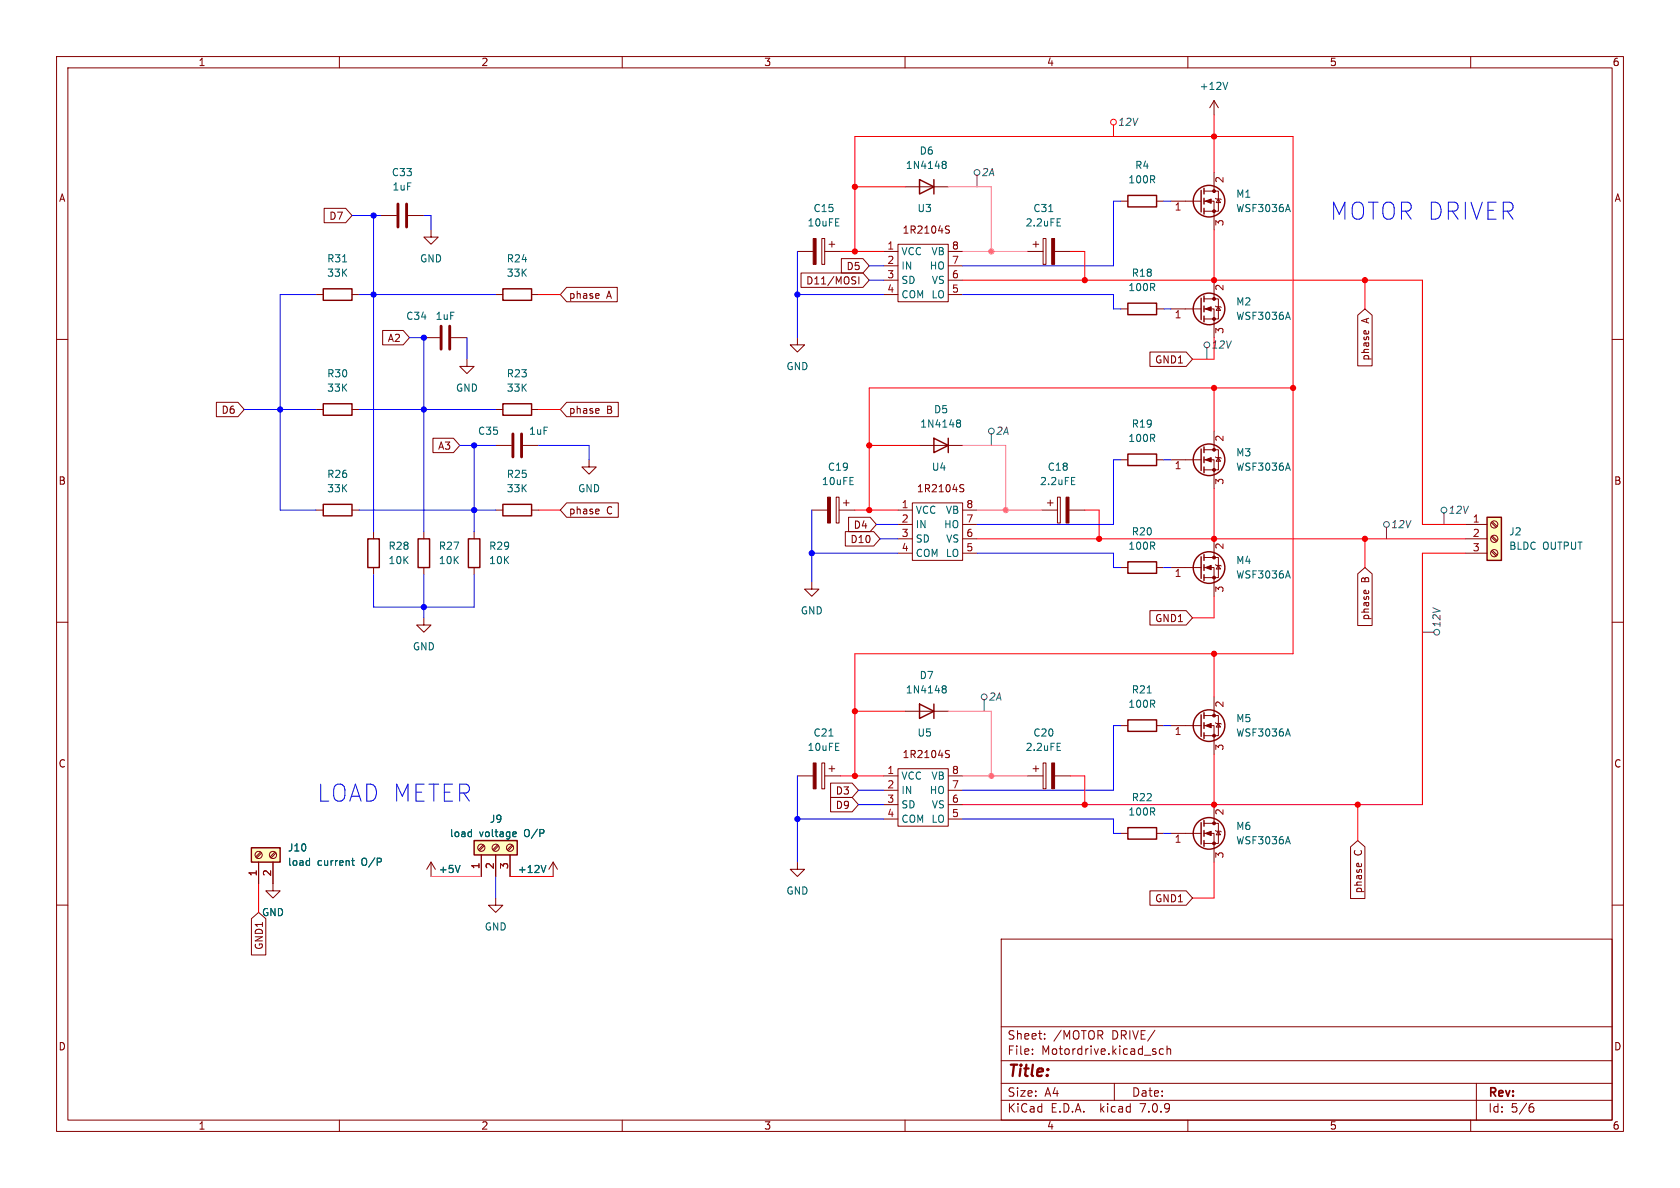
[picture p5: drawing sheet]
<svg xmlns="http://www.w3.org/2000/svg" width="297mm" height="210mm" viewBox="0 0 297 210" stroke-linecap="round" stroke-linejoin="round" font-family="sans-serif">
<g fill="none" stroke="#840000" stroke-width=".18">
<path d="M10 10h277v190h-277zM12 12h273v186h-273zM60 10v2M110 10v2M160 10v2M210 10v2M214.6 17.8v2.5M214.6 17.8l-.7 1.3M214.6 17.8l.8 1.3M260 10v2M57.3 36.8h3.8l1.1 1.3-1.1 1.3h-3.8zM67.3 38.1h2.8"/>
<path d="M72.1 38.1h2.8M160 33h7.6M198.1 35.6h1.3M204.5 35.6h1.2M207 35.6h5.3M212.9 35.6h1.7v5M212.9 33.8h2.5v3.5h-2.5M214.6 30.5v3.3M214.9 35.1l.1 .1h.8l.1 .1M215.4 35.2l.4 .6h-.8zM10 60h2M55.9 52.1h1.2"/>
<path d="M62.2 52.1h1.3M67.6 58.4h3.7l1.1 1.3-1.1 1.3h-3.7zM74.9 59.7h2.8M76.2 40.6v1.3h1.3l-1.3 1.3-1.3-1.3h1.3M79.8 59.7h2.7M87.6 52.1h1.3M94 52.1h1.2M100.2 50.8h8.9v2.5h-8.9l-1.1-1.2zM105.9 52v.2l-.6 .1M141 59.7v1.3h1.2l-1.2 1.2-1.3-1.2h1.3M141 44.5h2.8M141.6 48.3h11l1.1 1.2-1.1 1.3h-11z"/>
<path d="M145.3 42.2h.5v4.5h-.5zM145.8 44.5h2.8M146.6 43.2h1M147.1 42.7v1M148.7 45.7h3.9l1.1 1.3-1.1 1.3h-3.9zM151.1 49.6l.2 .2-.2 .4M151.1 48.9l.2 .1M151.8 48.9v1.3M156.2 52.1h2.5M156.2 44.5h2.5M156.2 47h2.5M156.2 49.5h2.5"/>
<path d="M158.7 43.2h8.9v10.1h-8.9zM167.6 52.1h2.6M167.6 44.5h2.6M167.6 47h2.6M167.6 49.5h2.6M167.9 40l-.5-.1-.2 .2v.3l.5 .3 .2 .3-.3 .2h-.5M181.6 44.5h2.8M182.6 43.2h1M183.1 42.7v1M184.4 42.2h.5v4.5h-.5zM186.4 44.5h2.8M198.1 54.6h1.3"/>
<path d="M204.5 54.6h1.2M207 54.6h5.3M212.9 54.6h1.7v5.1M212.9 52.8h2.5v3.6h-2.5M214.6 49.5v3.3M214.9 54.1l.1 .1h.8l.1 .2M215.4 54.2l.4 .7h-.8zM240 55.7l1.3-1.1 1.3 1.1v9h-2.6zM241.2 58.5l.2-.1 .1 .6M285 60h2M38.3 71.1h3.8l1.1 1.3-1.1 1.3h-3.8zM55.9 72.4h1.2"/>
<path d="M62.2 72.4h1.3M76.5 77.5h3.7l1.1 1.2-1.1 1.3h-3.7zM82.5 63.5v1.3h1.3l-1.3 1.2-1.2-1.2h1.2M87.6 72.4h1.3M87.6 78.7h2.8M92.5 78.7h2.7M94 72.4h1.2M100.2 71.1h9.1v2.6h-9.1l-1.1-1.3zM105.9 72.3v.2l-.6 .1M162.6 78.7h7.6M203.3 62.2h6.4l1.1 1.3-1.1 1.3h-6.4zM212.9 79.5h2.5v3.6h-2.5"/>
<path d="M214.6 76.2v3.3M55.9 90.2h1.2M62.2 90.2h1.3M66 94v1.3M74.9 94v1.3M83.8 94v1.3M87.6 90.2h1.3M94 90.2h1.2M100.2 88.9h9.1v2.5h-9.1l-1.1-1.2zM104.1 81.3v1.3h1.3l-1.3 1.2-1.2-1.2h1.2M105.9 90.1v.2l-.6 .1M143.5 90.2h2.8"/>
<path d="M147.8 87.9h.5v4.6h-.5zM148.3 90.2h2.8M149.1 88.9h1M149.4 94h5.1l1.1 1.3-1.1 1.2h-5.1zM149.6 88.4v1M150 91.4h3.8l1.1 1.3-1.1 1.3h-3.8zM158.7 90.2h2.6M158.7 92.7h2.6M158.7 95.3h2.6M158.7 97.8h2.6M161.3 88.9h8.9v10.2h-8.9zM170.2 90.2h2.5"/>
<path d="M170.2 92.7h2.5M170.2 95.3h2.5M170.2 97.8h2.5M170.4 85.7h-.5l-.2 .1v.4l.6 .2 .1 .3-.3 .2h-.4M184.1 90.2h2.8M185.2 88.9h1M185.7 88.4v1M186.9 87.9h.6v4.6h-.6zM189 90.2h2.8M198.1 81.3h1.3M204.5 81.3h1.2M207 81.3h5.3"/>
<path d="M212.9 81.3h1.7v5.1M212.9 98.6h2.5v3.5h-2.5M214.6 95.3v3.3M214.9 80.8l.1 .1h.8l.1 .1M214.9 99.8l.1 .1h.8l.1 .2M215.4 80.9l.4 .6h-.8zM215.4 99.9l.4 .7h-.8zM259.1 92.7h3.8M259.1 95.3h3.8M259.1 97.8h3.8M263.6 97.5l.9 .8M263.6 94.9l.9 .9"/>
<path d="M263.6 92.4l.9 .8M263.8 97.3l.9 .8M263.8 94.7l.9 .9M263.8 92.2l.9 .8M10 110h2M66 100.3v1.3M74.9 109.2v1.3h1.3l-1.3 1.3-1.2-1.3h1.2M74.9 100.3v1.3M83.8 100.3v1.3M143.5 102.9v1.2h1.3l-1.3 1.3-1.3-1.3h1.3M198.1 100.3h1.3M203.3 107.9h6.4l1.1 1.3-1.1 1.3h-6.4z"/>
<path d="M204.5 100.3h1.2M207 100.3h5.3M212.9 100.3h1.7v5.1M240 101.4l1.3-1.1 1.3 1.1v9.2h-2.6zM241.2 104.4l.2-.1 .1 .6M285 110h2M141 137.2h2.8M145.3 134.9h.5v4.5h-.5zM145.8 137.2h2.8M146.6 135.9h1M146.8 138.4h3.9l1.1 1.3-1.1 1.3h-3.9zM147.1 135.4v1"/>
<path d="M156.2 137.2h2.5M156.2 139.7h2.5M158.7 135.9h8.9v10.2h-8.9zM160 125.7h7.6M167.6 137.2h2.6M167.6 139.7h2.6M167.9 132.7h-.5l-.2 .1v.3l.5 .3 .2 .3-.3 .2h-.5M181.6 137.2h2.8M182.6 135.9h1M183.1 135.4v1M184.4 134.9h.5v4.5h-.5zM186.4 137.2h2.8"/>
<path d="M198.1 128.3h1.3M204.5 128.3h1.2M207 128.3h5.3M212.9 128.3h1.7v5.1M212.9 126.5h2.5v3.5h-2.5M214.6 123.2v3.3M214.9 127.8l.1 .1h.8l.1 .1M215.4 127.9l.4 .6h-.8zM10 160h2M45.7 152.4v3.8M46.1 150.6l-.9 .9M46.2 150.8l-.8 .9"/>
<path d="M48.3 152.4v5.1h1.2l-1.2 1.3-1.3-1.3h1.3M48.6 150.6l-.8 .9M48.8 150.8l-.9 .9M76.2 152.4l-.8 1.3M76.2 152.4v2.5M76.2 152.4l.8 1.3M85.1 151.1v3.8M85.4 149.4l-.8 .8M85.6 149.5l-.8 .9M87.6 158.8v1.2h1.3l-1.3 1.3-1.2-1.3h1.2M87.6 151.1v3.8M88 149.4l-.9 .8"/>
<path d="M88.1 149.5l-.8 .9M90.2 151.1v3.8M90.5 149.4l-.8 .8M90.7 149.5l-.9 .9M97.8 152.4l-.8 1.3M97.8 152.4v2.5M97.8 152.4l.8 1.3M141 152.4v1.3h1.2l-1.2 1.2-1.3-1.2h1.3M146.8 141h3.9l1.1 1.2-1.1 1.3h-3.9zM156.2 142.2h2.5M156.2 144.8h2.5M167.6 142.2h2.6"/>
<path d="M167.6 144.8h2.6M198.1 147.3h1.3M203.3 157.5h6.4l1.1 1.3-1.1 1.2h-6.4zM204.5 147.3h1.2M207 147.3h5.3M212.9 147.3h1.7v5.1M212.9 145.5h2.5v3.6h-2.5M214.6 142.2v3.3M214.9 146.8l.1 .1h.8l.1 .2M215.4 146.9l.4 .7h-.8zM238.8 149.7l1.2-1.1 1.3 1.1v9.1h-2.5zM239.9 152.7l.3-.1 .1 .6"/>
<path d="M285 160h2M44.4 162.4l1.3-1.1 1.3 1.1v6.4h-2.6zM177 166h108v32h-108zM60 198v2M110 198v2M160 198v2M177 194.5h108M177 191.5h108M177 187.5h108M177 181.5h108M182.5 186.3v.1M182.5 185.5v.1"/>
<path d="M184.7 183.6v.1M184.7 182.8v.1M197 191.5v3M205.7 185.5l-.5-.1-.2 .3v.4l.1 .2h.6M206.3 185.5l.2-.1 .4 .1 .1 .9M206.3 184.9v1.5M210 198v2M260 198v2M261 191.5v6.5M270.6 195.7h.3l.3 .3-.1 .5-.5 .1M271 195.1l-.4 .1"/>
<circle cx="264.2" cy="97.8" r=".63"/>
<circle cx="264.2" cy="95.2" r=".63"/>
<circle cx="264.2" cy="92.7" r=".63"/>
<circle cx="45.7" cy="151.1" r=".63"/>
<circle cx="48.3" cy="151.1" r=".63"/>
<circle cx="85.1" cy="149.9" r=".63"/>
<circle cx="87.6" cy="149.9" r=".63"/>
<circle cx="90.2" cy="149.9" r=".63"/>
</g>
<g fill="none" stroke="#840000" stroke-width=".25">
<path d="M162.6 31.8l2.5 1.2-2.5 1.3zM165.1 31.8v2.5M199.4 34.5h5.1v2.1h-5.1zM212.3 33.7v3.8M212.9 33.3v1M212.9 35.1v1M212.9 36.8v1M57.1 51.1h5.1v2h-5.1zM88.9 51.1h5.1v2h-5.1zM199.4 53.6h5.1v2h-5.1zM212.3 52.7v3.8M212.9 52.3v1"/>
<path d="M212.9 54.1v1M212.9 55.9v1M57.1 71.4h5.1v2h-5.1zM88.9 71.4h5.1v2h-5.1zM165.1 77.5l2.5 1.2-2.5 1.3zM167.6 77.5v2.5M212.3 79.4v3.8M212.9 79v1M57.1 89.2h5.1v2h-5.1zM65 95.3h2.1v5h-2.1zM73.9 95.3h2v5h-2zM82.8 95.3h2v5h-2z"/>
<path d="M88.9 89.2h5.1v2h-5.1zM199.4 99.3h5.1v2h-5.1zM199.4 80.3h5.1v2h-5.1zM212.3 98.4v3.8M212.9 80.8v1M212.9 82.6v1M212.9 98v1.1M212.9 99.8v1M262.9 91.4h2.5v7.7h-2.5zM212.9 101.6v1M162.6 124.5l2.5 1.2-2.5 1.3zM165.1 124.5v2.5"/>
<path d="M199.4 127.3h5.1v2h-5.1zM212.3 126.4v3.8M212.9 126v1M212.9 127.8v1M212.9 129.5v1.1M44.4 149.9h5.1v2.5h-5.1zM83.8 148.6h7.6v2.5h-7.6zM199.4 146.3h5.1v2h-5.1zM212.3 145.4v3.8M212.9 145v1.1M212.9 146.8v1M212.9 148.6v1"/>
<circle cx="213.7" cy="35.6" r="2.79"/>
<circle cx="213.7" cy="54.6" r="2.79"/>
<circle cx="213.7" cy="81.3" r="2.79"/>
<circle cx="213.7" cy="100.3" r="2.79"/>
<circle cx="213.7" cy="128.3" r="2.79"/>
<circle cx="213.7" cy="147.3" r="2.79"/>
</g>
<path d="M70.4 36.1v4M71.9 36.1v4M78 57.7v4M79.5 57.7v4M90.7 76.7v4.1M92.2 76.7v4.1" fill="none" stroke="#840000" stroke-width=".51"/>
<g fill="none" stroke="#006464" stroke-width=".18">
<path d="M217 14.5l-.4 1.3M166.7 28.6l.3-.1 .2 .1 .1 .2-.3 .3M166.7 29l.1 .1M166.8 29.1h.2M166.8 29.1h-.1M167 29.1l.3 .2-.1 .4-.2 .1-.3-.1M185.4 37.4h.7M186.9 39.9h.6M186.9 38.7h.6M227.7 36.1l.4 1.3M60.6 46.3h.7M227.7 55.2l.4 1.3"/>
<path d="M169.2 74.7l.1 .1M169.2 74.3l.4-.1 .2 .2v.1l-.2 .3M169.3 74.8h.3M169.3 74.8h-.1M169.6 74.8l.2 .2v.4l-.2 .1-.4-.1M189.4 85.7h.6M189.4 84.4h.6M227.7 81.9l.4 1.2M227.7 100.9l.4 1.3M146.5 130.1h.8M166.7 121.7l.1 .1M166.7 121.3l.3-.1 .2 .2 .1 .1-.3 .3"/>
<path d="M166.8 121.8h.2M166.8 121.8h-.1M167 121.8l.3 .2-.1 .4-.2 .1-.3-.1M186.9 132.7h.6M186.9 131.4h.6M202.8 122.5h.7M227.7 128.8l.4 1.3M54.6 152.1l.1 .1M54.7 151.7v1.3M54.7 152.9l-.1 .1M62.2 152.1h.4M62.3 151.7v1.1l.3 .2"/>
<path d="M81.3 153l-.4 1.2M83.2 147.1h.1M83.3 146.6v1.3M83.3 147.8l-.1 .1M90.8 147.1h.4l.1 .3-.6 .1M91.2 147.8l-.4 .1M96.5 153l-.4 1.2M227.7 147.9l.4 1.3"/>
</g>
<g fill="#ffffc2" stroke="#ffffc2" stroke-width=".18">
<path d="M44.4 149.9h5.1v2.5h-5.1z"/>
<path d="M83.8 148.6h7.6v2.5h-7.6z"/>
<path d="M262.9 91.4h2.5v7.7h-2.5z"/>
</g>
<g fill="#840000" stroke="#840000" stroke-width=".18">
<path d="M143.8 134.9h.5v4.5h-.5z"/>
<path d="M185.9 134.9h.5v4.5h-.5z"/>
<path d="M213.1 81.3l1-.4v.8z"/>
<path d="M213.1 100.3l1-.4v.8z"/>
<path d="M213.1 128.3l1-.4v.8z"/>
<path d="M143.8 42.2h.5v4.5h-.5z"/>
<path d="M213.1 147.3l1-.4v.8z"/>
<path d="M185.9 42.2h.5v4.5h-.5z"/>
<path d="M188.5 87.9h.5v4.6h-.5z"/>
<path d="M146.3 87.9h.5v4.6h-.5z"/>
<path d="M213.1 35.6l1-.4v.7z"/>
<path d="M213.1 54.6l1-.4v.8z"/>
<circle cx="214.6" cy="83.1" r=".25"/>
<circle cx="214.6" cy="79.5" r=".25"/>
<circle cx="214.6" cy="102.1" r=".25"/>
<circle cx="214.6" cy="98.6" r=".25"/>
<circle cx="214.6" cy="130" r=".25"/>
<circle cx="214.6" cy="126.5" r=".25"/>
<circle cx="214.6" cy="149.1" r=".25"/>
<circle cx="214.6" cy="145.5" r=".25"/>
<circle cx="214.6" cy="37.3" r=".25"/>
<circle cx="214.6" cy="33.8" r=".25"/>
<circle cx="214.6" cy="56.4" r=".25"/>
<circle cx="214.6" cy="52.8" r=".25"/>
</g>
<g fill="none" stroke="#f00" stroke-width=".18">
<path d="M151.1 33h8.9M196.8 22.1v2M214.6 20.3v10.2M95.2 52.1h3.9M148.6 44.5h7.6M151.1 44.5v-20.4h77.5v91.5h-77.5v21.6M170.2 49.5h81.3v43.2h7.6M189.2 44.5h2.6v5M214.6 40.6v8.9M214.6 59.7v3.8h-3.8M241.3 49.5v5.1M95.2 72.4h3.9"/>
<path d="M153.7 78.7h8.9M214.6 68.6v7.6M228.6 68.6h-74.9v21.6M95.2 90.2h3.9M151.1 90.2h7.6M172.7 95.3h86.4M191.8 90.2h2.5v5.1M214.6 86.4v8.9M241.3 95.3v5M259.1 97.8h-7.6v44.4h-81.3M214.6 105.4v3.8h-3.8M214.6 115.6v7.6"/>
<path d="M148.6 137.2h7.6M151.1 125.7h8.9M189.2 137.2h2.6v5M214.6 133.4v8.8M45.7 156.2v5.1M90.2 154.9h7.6M214.6 152.4v6.4h-3.8M240 142.2v6.4"/>
<circle cx="196.9" cy="21.6" r=".51"/>
</g>
<g fill="none" stroke="#484848" stroke-width=".18">
<path d="M172.7 31v2M175.3 76.7v2M213.4 61.5v2M245.1 93.2v2.1M255.3 90.7v2M251.5 111.8h2M174 123.7v2"/>
<circle cx="172.7" cy="30.5" r=".51"/>
<circle cx="175.3" cy="76.2" r=".51"/>
<circle cx="213.4" cy="61" r=".51"/>
<circle cx="245.1" cy="92.7" r=".51"/>
<circle cx="255.3" cy="90.2" r=".51"/>
<circle cx="254" cy="111.8" r=".51"/>
<circle cx="174" cy="123.2" r=".51"/>
</g>
<g fill="none" stroke="#00f" stroke-width=".18">
<path d="M62.2 38.1h5.1M66 38.1v55.9M74.9 38.1h1.3v2.5M198.1 35.6h-1.3v11.4h-26.6M205.7 35.6h1.3M55.9 52.1h-6.4v38.1h6.4M63.5 52.1h24.1M72.4 59.7h2.5v34.3M82.5 59.7v3.8M141 44.5v15.2M141 52.1h15.2M153.7 47h2.5"/>
<path d="M153.7 49.5h2.5M170.2 52.1h26.6v2.5h1.3M205.7 54.6h1.3M43.2 72.4h12.7M63.5 72.4h24.1M81.3 78.7h6.3M83.8 78.7v15.3M95.2 78.7h8.9v2.6M63.5 90.2h24.1M143.5 90.2v12.7M143.5 97.8h15.2M154.9 92.7h3.8"/>
<path d="M155.6 95.3h3.1M172.7 97.8h24.1v2.5h1.3M198.1 81.3h-1.3v11.4h-24.1M205.7 81.3h1.3M66 101.6v5.7h17.8v-5.7M74.9 101.6v7.6M205.7 100.3h1.3M141 137.2v15.2M151.8 139.7h4.4M198.1 128.3h-1.3v11.4h-26.6M205.7 128.3h1.3M87.6 154.9v3.9"/>
<path d="M141 144.8h15.2M151.8 142.2h4.4M170.2 144.8h26.6v2.5h1.3M205.7 147.3h1.3"/>
</g>
<path d="M167.6 33h7.7v11.5M170.2 44.5h11.4M170.2 78.7h7.6v11.5M172.7 90.2h11.4M167.6 125.7h7.7v11.5M170.2 137.2h11.4M76.2 154.9h8.9" fill="none" stroke="#f0f" stroke-width=".18"/>
<g fill="#f00" stroke="#f00" stroke-width=".18">
<circle cx="153.7" cy="78.7" r=".46"/>
<circle cx="153.7" cy="90.2" r=".46"/>
<circle cx="151.1" cy="125.7" r=".46"/>
<circle cx="151.1" cy="33" r=".46"/>
<circle cx="151.1" cy="44.5" r=".46"/>
<circle cx="214.6" cy="24.1" r=".46"/>
<circle cx="214.6" cy="68.6" r=".46"/>
<circle cx="214.6" cy="49.5" r=".46"/>
<circle cx="228.6" cy="68.6" r=".46"/>
<circle cx="241.3" cy="49.5" r=".46"/>
<circle cx="214.6" cy="115.6" r=".46"/>
<circle cx="241.3" cy="95.3" r=".46"/>
<circle cx="151.1" cy="137.2" r=".46"/>
<circle cx="191.8" cy="142.2" r=".46"/>
<circle cx="214.6" cy="95.3" r=".46"/>
<circle cx="214.6" cy="142.2" r=".46"/>
<circle cx="194.3" cy="95.3" r=".46"/>
<circle cx="240" cy="142.2" r=".46"/>
<circle cx="191.8" cy="49.5" r=".46"/>
</g>
<g fill="#00f" stroke="#00f" stroke-width=".18">
<circle cx="141" cy="52.1" r=".46"/>
<circle cx="143.5" cy="97.8" r=".46"/>
<circle cx="83.8" cy="78.7" r=".46"/>
<circle cx="141" cy="144.8" r=".46"/>
<circle cx="66" cy="52.1" r=".46"/>
<circle cx="66" cy="38.1" r=".46"/>
<circle cx="74.9" cy="72.4" r=".46"/>
<circle cx="74.9" cy="59.7" r=".46"/>
<circle cx="49.5" cy="72.4" r=".46"/>
<circle cx="74.9" cy="107.3" r=".46"/>
<circle cx="83.8" cy="90.2" r=".46"/>
</g>
<g fill="#f0f" stroke="#f0f" stroke-width=".18">
<circle cx="177.8" cy="90.2" r=".46"/>
<circle cx="175.3" cy="137.2" r=".46"/>
<circle cx="175.3" cy="44.5" r=".46"/>
</g>
<g font-size="4.2" fill="#0000c2">
<text x="234.9" y="39.1">MOTOR DRIVER</text>
<text x="55.9" y="142">LOAD METER</text>
</g>
<text font-size="2.8" fill="#840000" x="178" y="190.9">Title:</text>
<g font-size="2.1" fill="#840000">
<text x="178" y="184">Sheet:</text>
<text x="186.2" y="184">/MOTOR</text>
<text x="196.6" y="184">DRIVE/</text>
<text x="178" y="186.7">File:</text>
<text x="184.1" y="186.7">Motordrive.kicad_sch</text>
<text x="178" y="196.9">KiCad</text>
<text x="178" y="194.1">Size:</text>
<text x="184.7" y="194.1">A4</text>
<text x="185.7" y="196.9">E.D.A.</text>
<text x="194.6" y="196.9">kicad</text>
<text x="200" y="194.1">Date:</text>
<text x="201.8" y="196.9">7.0.9</text>
<text x="263" y="194.3">Rev:</text>
<text x="263" y="196.9">Id:</text>
<text x="267.1" y="196.9">5/6</text>
</g>
<g font-size="1.8" fill="#840000">
<text x="35" y="11.9">1</text>
<text x="85" y="11.9">2</text>
<text x="135" y="11.9">3</text>
<text x="185" y="11.9">4</text>
<text x="235" y="11.9">5</text>
<text x="285" y="11.9">6</text>
<text x="10.3" y="35.9">A</text>
<text x="285.3" y="35.9">A</text>
<text x="58.1" y="39.1">D7</text>
<text x="158.9" y="41.5">1R2104S</text>
<text x="149.6" y="47.9">D5</text>
<text x="100.5" y="53">phase</text>
<text x="107.2" y="53">A</text>
<text x="142.4" y="50.5">D11/MOSI</text>
<text x="242.3" y="57.1" transform="rotate(-90 242.3 57.1)">A</text>
<text x="68.5" y="60.6">A2</text>
<text x="204.1" y="64.5">GND1</text>
<text x="242.3" y="63.9" transform="rotate(-90 242.3 63.9)">phase</text>
<text x="39.1" y="73.3">D6</text>
<text x="100.5" y="73.3">phase</text>
<text x="107.2" y="73.3">B</text>
<text x="77.3" y="79.7">A3</text>
<text x="10.3" y="85.9">B</text>
<text x="161.5" y="87.2">1R2104S</text>
<text x="285.3" y="85.9">B</text>
<text x="100.5" y="91.1">phase</text>
<text x="107.2" y="91.1">C</text>
<text x="150.8" y="93.7">D4</text>
<text x="150.3" y="96.2">D10</text>
<text x="242.3" y="103" transform="rotate(-90 242.3 103)">B</text>
<text x="204.1" y="110.2">GND1</text>
<text x="242.3" y="109.8" transform="rotate(-90 242.3 109.8)">phase</text>
<text x="10.3" y="135.9">C</text>
<text x="158.9" y="134.2">1R2104S</text>
<text x="285.3" y="135.9">C</text>
<text x="147.7" y="143.2">D9</text>
<text x="147.7" y="140.7">D3</text>
<text x="241" y="151.3" transform="rotate(-90 241 151.3)">C</text>
<text x="204.1" y="159.7">GND1</text>
<text x="241" y="158" transform="rotate(-90 241 158)">phase</text>
<text x="46.7" y="168" transform="rotate(-90 46.7 168)">GND1</text>
<text x="10.3" y="185.9">D</text>
<text x="285.3" y="185.9">D</text>
<text x="35" y="199.9">1</text>
<text x="85" y="199.9">2</text>
<text x="135" y="199.9">3</text>
<text x="185" y="199.9">4</text>
<text x="235" y="199.9">5</text>
<text x="285" y="199.9">6</text>
</g>
<g font-size="1.8" fill="#006464">
<text x="212" y="16.1">+12V</text>
<text x="162.5" y="27.5">D6</text>
<text x="69.2" y="31.3">C33</text>
<text x="69.3" y="33.9">1uF</text>
<text x="160" y="30.1">1N4148</text>
<text x="199.4" y="32.6">100R</text>
<text x="200.6" y="30.1">R4</text>
<text x="218.4" y="35.2">M1</text>
<text x="142.7" y="40.2">10uFE</text>
<text x="143.7" y="37.7">C15</text>
<text x="162.1" y="37.7">U3</text>
<text x="181.2" y="40.2">2.2uFE</text>
<text x="182.6" y="37.7">C31</text>
<text x="218.4" y="37.7">WSF3036A</text>
<text x="57.7" y="46.6">R31</text>
<text x="74.2" y="46.6">GND</text>
<text x="89.5" y="46.6">R24</text>
<text x="159.3" y="45.3">VCC</text>
<text x="159.3" y="47.9">IN</text>
<text x="164.3" y="47.9">HO</text>
<text x="164.6" y="45.3">VB</text>
<text x="57.7" y="49.1">33K</text>
<text x="89.5" y="49.1">33K</text>
<text x="159.3" y="50.4">SD</text>
<text x="159.3" y="52.9">COM LO</text>
<text x="164.6" y="50.4">VS</text>
<text x="199.4" y="51.7">100R</text>
<text x="200" y="49.1">R18</text>
<text x="71.7" y="56.7">C34</text>
<text x="76.9" y="56.7">1uF</text>
<text x="218.4" y="54.2">M2</text>
<text x="218.4" y="56.7">WSF3036A</text>
<text x="138.9" y="65.6">GND</text>
<text x="57.7" y="66.9">R30</text>
<text x="57.7" y="69.4">33K</text>
<text x="80.5" y="69.4">GND</text>
<text x="89.5" y="66.9">R23</text>
<text x="89.5" y="69.4">33K</text>
<text x="84.4" y="77.1">C35</text>
<text x="93.4" y="77.1">1uF</text>
<text x="162.6" y="75.8">1N4148</text>
<text x="165" y="73.3">D5</text>
<text x="200" y="75.8">R19</text>
<text x="146.3" y="83.4">C19</text>
<text x="164.6" y="83.4">U4</text>
<text x="185.1" y="83.4">C18</text>
<text x="199.4" y="78.3">100R</text>
<text x="218.4" y="80.9">M3</text>
<text x="218.4" y="83.4">WSF3036A</text>
<text x="57.7" y="84.7">R26</text>
<text x="57.7" y="87.2">33K</text>
<text x="89.5" y="84.7">R25</text>
<text x="89.5" y="87.2">33K</text>
<text x="102.1" y="87.2">GND</text>
<text x="145.2" y="86">10uFE</text>
<text x="183.8" y="86">2.2uFE</text>
<text x="161.8" y="91">VCC</text>
<text x="161.8" y="93.6">IN</text>
<text x="166.8" y="93.6">HO</text>
<text x="167.1" y="91">VB</text>
<text x="200" y="94.8">R20</text>
<text x="266.7" y="94.8">J2</text>
<text x="68.6" y="97.4">R28</text>
<text x="68.6" y="99.9">10K</text>
<text x="77.5" y="97.4">R27</text>
<text x="77.5" y="99.9">10K</text>
<text x="86.4" y="97.4">R29</text>
<text x="86.4" y="99.9">10K</text>
<text x="161.8" y="96.1">SD</text>
<text x="161.8" y="98.7">COM LO</text>
<text x="167.2" y="96.1">VS</text>
<text x="199.4" y="97.4">100R</text>
<text x="218.4" y="99.9">M4</text>
<text x="266.7" y="97.4">BLDC</text>
<text x="272.7" y="97.4">OUTPUT</text>
<text x="218.4" y="102.5">WSF3036A</text>
<text x="141.5" y="108.8">GND</text>
<text x="72.9" y="115.2">GND</text>
<text x="160" y="122.8">1N4148</text>
<text x="162.5" y="120.2">D7</text>
<text x="199.4" y="125.3">100R</text>
<text x="200" y="122.8">R21</text>
<text x="143.7" y="130.4">C21</text>
<text x="162.1" y="130.4">U5</text>
<text x="182.6" y="130.4">C20</text>
<text x="218.4" y="127.9">M5</text>
<text x="218.4" y="130.4">WSF3036A</text>
<text x="142.7" y="132.9">10uFE</text>
<text x="181.2" y="132.9">2.2uFE</text>
<text x="159.3" y="138">VCC</text>
<text x="159.3" y="140.6">IN</text>
<text x="159.3" y="143.1">SD</text>
<text x="164.3" y="140.6">HO</text>
<text x="164.6" y="138">VB</text>
<text x="164.6" y="143.1">VS</text>
<text x="200" y="141.8">R22</text>
<text x="79.4" y="148.2">load</text>
<text x="84.7" y="148.2">voltage</text>
<text x="86.5" y="145.6">J9</text>
<text x="92.8" y="148.2">O/P</text>
<text x="159.3" y="145.6">COM LO</text>
<text x="199.4" y="144.4">100R</text>
<text x="218.4" y="146.9">M6</text>
<text x="218.4" y="149.5">WSF3036A</text>
<text x="50.8" y="153.3">load</text>
<text x="50.8" y="150.7">J10</text>
<text x="56.1" y="153.3">current</text>
<text x="64" y="153.3">O/P</text>
<text x="77.5" y="154.5">+5V</text>
<text x="91.4" y="154.5">+12V</text>
<text x="138.9" y="158.3">GND</text>
<text x="46.2" y="162.2">GND</text>
<text x="85.6" y="164.7">GND</text>
</g>
<g font-size="1.8" fill="#484848">
<text x="197.5" y="22.5">12V</text>
<text x="173.4" y="31.3">2A</text>
<text x="214.1" y="61.8">12V</text>
<text x="176" y="77.1">2A</text>
<text x="245.8" y="93.6">12V</text>
<text x="256" y="91">12V</text>
<text x="254.9" y="111.1" transform="rotate(-90 254.9 111.1)">12V</text>
<text x="174.7" y="124.1">2A</text>
</g>
<g font-size="1.8" fill="#a90000">
<text x="216.6" y="32.5" transform="rotate(-90 216.6 32.5)">2</text>
<text x="207.6" y="37.5">1</text>
<text x="216.6" y="40.1" transform="rotate(-90 216.6 40.1)">3</text>
<text x="156.8" y="44.2">1</text>
<text x="156.8" y="46.7">2</text>
<text x="168.2" y="46.7">7</text>
<text x="168.2" y="44.2">8</text>
<text x="156.8" y="49.3">3</text>
<text x="156.8" y="51.8">4</text>
<text x="168.2" y="51.8">5</text>
<text x="168.2" y="49.3">6</text>
<text x="216.6" y="51.5" transform="rotate(-90 216.6 51.5)">2</text>
<text x="207.6" y="56.6">1</text>
<text x="216.6" y="59.1" transform="rotate(-90 216.6 59.1)">3</text>
<text x="207.6" y="83.3">1</text>
<text x="216.6" y="78.2" transform="rotate(-90 216.6 78.2)">2</text>
<text x="159.3" y="89.9">1</text>
<text x="170.7" y="89.9">8</text>
<text x="216.6" y="85.8" transform="rotate(-90 216.6 85.8)">3</text>
<text x="159.3" y="92.5">2</text>
<text x="159.3" y="95">3</text>
<text x="170.7" y="95">6</text>
<text x="170.7" y="92.5">7</text>
<text x="260.3" y="92.5">1</text>
<text x="260.3" y="95">2</text>
<text x="159.3" y="97.5">4</text>
<text x="170.7" y="97.5">5</text>
<text x="216.6" y="97.2" transform="rotate(-90 216.6 97.2)">2</text>
<text x="260.3" y="97.5">3</text>
<text x="207.6" y="102.3">1</text>
<text x="216.6" y="104.8" transform="rotate(-90 216.6 104.8)">3</text>
<text x="216.6" y="125.2" transform="rotate(-90 216.6 125.2)">2</text>
<text x="207.6" y="130.3">1</text>
<text x="156.8" y="136.9">1</text>
<text x="168.2" y="136.9">8</text>
<text x="216.6" y="132.8" transform="rotate(-90 216.6 132.8)">3</text>
<text x="156.8" y="139.4">2</text>
<text x="156.8" y="142">3</text>
<text x="168.2" y="142">6</text>
<text x="168.2" y="139.4">7</text>
<text x="156.8" y="144.5">4</text>
<text x="168.2" y="144.5">5</text>
<text x="207.6" y="149.3">1</text>
<text x="216.6" y="144.2" transform="rotate(-90 216.6 144.2)">2</text>
<text x="45.5" y="155" transform="rotate(-90 45.5 155)">1</text>
<text x="48" y="155" transform="rotate(-90 48 155)">2</text>
<text x="84.8" y="153.7" transform="rotate(-90 84.8 153.7)">1</text>
<text x="87.4" y="153.7" transform="rotate(-90 87.4 153.7)">2</text>
<text x="89.9" y="153.7" transform="rotate(-90 89.9 153.7)">3</text>
<text x="216.6" y="151.8" transform="rotate(-90 216.6 151.8)">3</text>
</g>
</svg>
